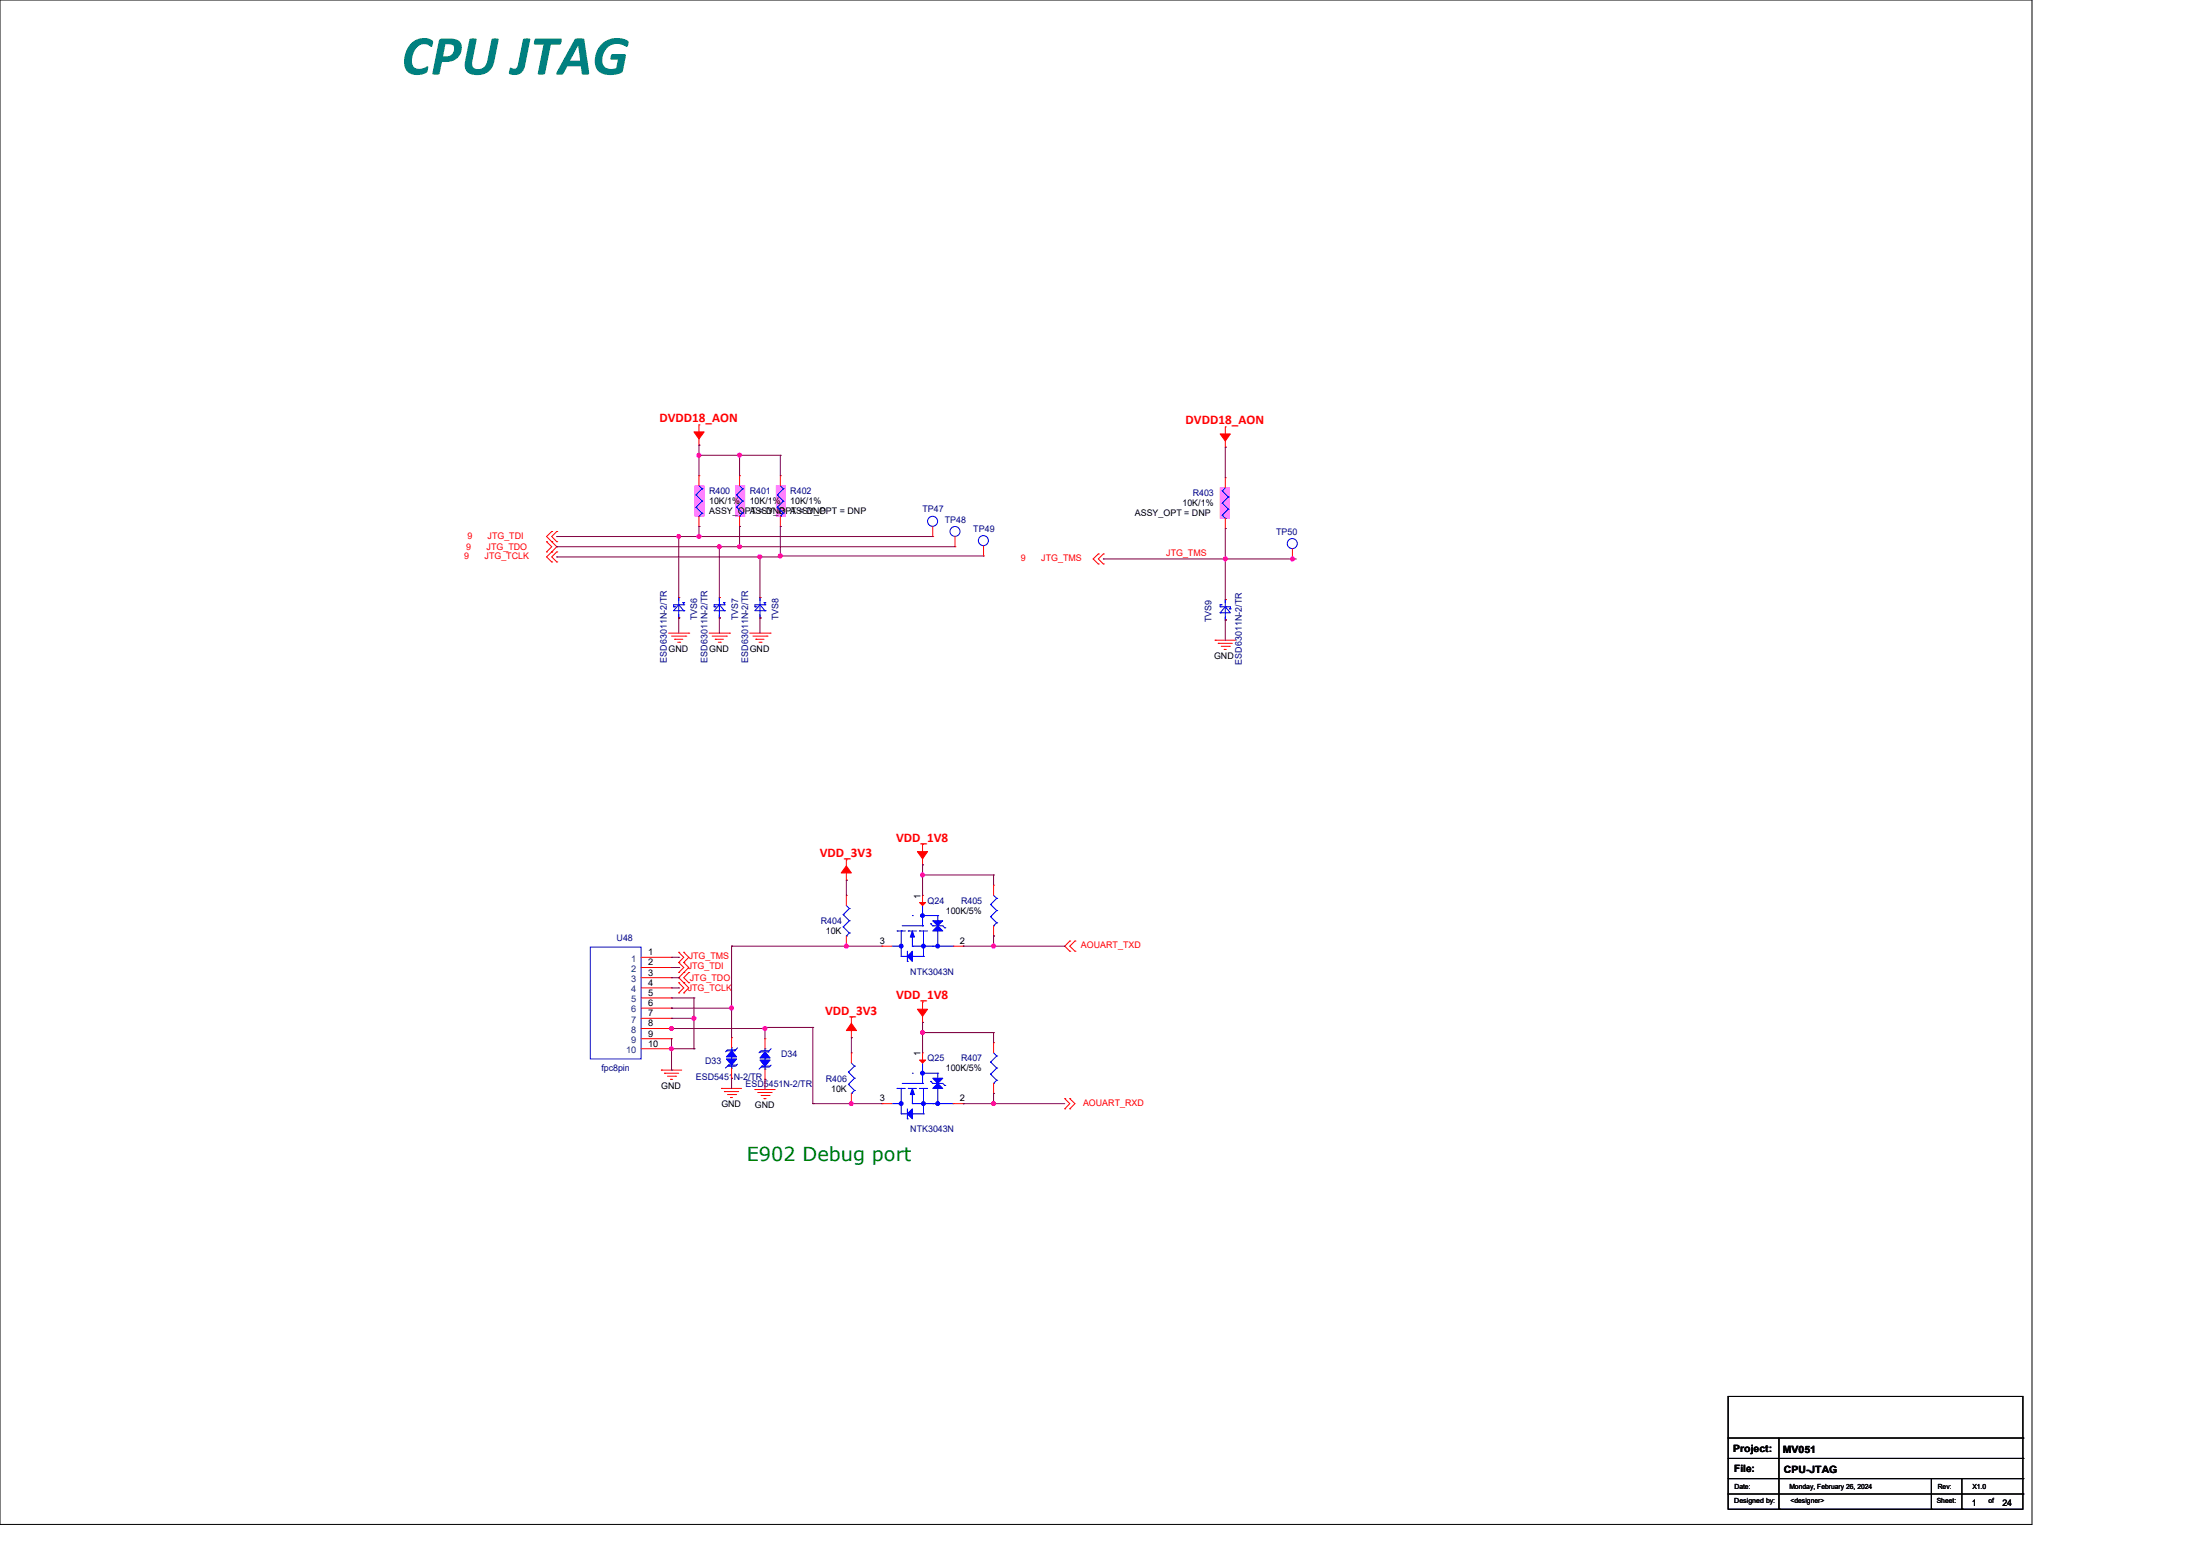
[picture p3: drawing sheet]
<svg xmlns="http://www.w3.org/2000/svg" width="297mm" height="210mm" viewBox="0 0 297 210" stroke-linecap="round" stroke-linejoin="round" font-family="sans-serif">
<g fill="none" stroke="#000" stroke-width=".14">
<path d="M0 0h274.3v205.7h-274.3zM233.3 188.5h39.8v15.2h-39.8zM233.3 194.1h39.8M233.3 196.8h39.8M233.3 199.6h39.8M240.2 194.1v9.6M260.7 199.6v4.1M264.9 199.6v4.1M273.1 194.1h.1M273.1 196.8h.1M273.1 199.6h.1M233.3 201.6h39.8"/>
<path d="M240.2 203.7h.1M260.7 203.7h.1M264.9 203.7h.1M273.1 201.6h.1"/>
</g>
<g fill="#ff80ff" stroke="#ff80ff" stroke-width=".14">
<path d="M99.3 65.6h1.2v4.1h-1.2z" fill-rule="evenodd"/>
<path d="M93.8 65.6h1.3v4.1h-1.3z" fill-rule="evenodd"/>
<path d="M104.8 65.6h1.2v4.1h-1.2z" fill-rule="evenodd"/>
<path d="M164.7 65.8h1.3v4.2h-1.3z" fill-rule="evenodd"/>
</g>
<g fill="none" stroke="#f00" stroke-width=".14">
<path d="M94.4 57.3h.1M94.4 57.3v1.5M94.4 59.1v1M165.4 57.6h.1M165.4 57.6v1.5M165.4 59.4v.9M73.8 74.5h.1M73.8 73.1h.1M73.8 73.1l.7 .7-.7 .7M74.5 71.7h.1M74.5 73.1h.1M74.5 74.5h.1"/>
<path d="M74.5 75.8h.1M74.5 71.7l-.7 .7 .7 .7M74.5 73.1l.7 .7-.7 .7M74.5 74.5l-.7 .7 .7 .6M75.2 71.7h.1M75.2 73.1h.1M75.2 74.5h.1M75.2 75.8h.1M75.2 71.7l-.7 .7 .7 .7M75.2 74.5l-.7 .7 .7 .6M94.4 60.1h.1M94.4 64.2h.1"/>
<path d="M94.4 71.1h.1M94.4 64.2v1.4M94.4 69.7v1.4M99.8 64.2h.1M99.8 71.1h.1M99.8 64.2v1.4M99.8 69.7v1.4M105.3 64.2h.1M105.3 71.1h.1M105.3 64.2v1.4M105.3 69.7v1.4M125.9 72.4h.1"/>
<path d="M125.9 71.1v1.3M128.9 73.8h.1M128.9 72.4v1.4M132.8 75h.1M132.8 73.7v1.3M148.3 74.8h.1M148.3 76.1h.1M148.3 74.8l-.7 .6 .7 .7M148.9 74.8h.1M148.9 76.1h.1M148.9 74.8l-.6 .6 .6 .7M165.4 60.3h.1"/>
<path d="M165.4 64.5h.1M165.4 71.3h.1M165.4 64.5v1.3M165.4 70v1.3M174.5 75.4h.1M174.5 74.1v1.3M90.3 85.4h2.7M90.7 85.9h1.9M91.1 86.3h.1M91.1 86.3h1.1M91.5 86.7h.3M91.6 83.4h.1"/>
<path d="M91.6 80.6h.1M91.8 86.7h.1M92.6 85.9h.1M93 85.4h.1M95.7 85.4h2.8M96.1 85.9h2M96.6 86.3h.1M96.6 86.3h1.1M97 86.7h.2M97.1 83.4h.1M97.1 80.6h.1M97.2 86.7h.1"/>
<path d="M98.1 85.9h.1M98.5 85.4h.1M101.2 85.4h2.8M101.6 85.9h1.9M102 86.3h.1M102 86.3h1.1M102.5 86.7h.2M102.6 83.4h.1M102.6 80.6h.1M102.7 86.7h.1M103.5 85.9h.1M104 85.4h.1"/>
<path d="M164 86.4h.1M164 86.4h2.8M164.5 86.8h.1M164.5 86.8h1.9M164.9 87.2h1.1M165.3 87.7h.1M165.3 87.7h.2M165.4 83.7h.1M165.4 80.9h.1M166 87.2h.1M114.3 118.8h.1M114.3 116h.1"/>
<path d="M114.3 116v1.5M114.3 117.8v1M124.5 116.7h.1M124.5 114h.1M124.5 114v1.5M124.5 115.8v.9M134.1 119.5h.1M134.1 119.5v1.3M86.6 129.2h4.1M86.6 130.6h4.1M86.6 132h4.1M86.6 133.3h4.1"/>
<path d="M86.6 134.7h4.1M86.6 136.1h4.1M86.6 137.4h4.1M86.6 138.8h4.1M90.7 129.2h.1M90.7 130.6h.1M90.7 132h.1M90.7 133.3h.1M90.7 134.7h.1M90.7 136.1h.1M90.7 137.4h.1M90.7 138.8h.1"/>
<path d="M91.6 129.9h.1M91.6 131.3h.1M91.6 132.6h.1M91.6 134h.1M91.6 128.5h.1M91.6 129.9l.7 .7-.7 .7M91.6 132.6l.7 .7-.7 .7M91.6 128.5l.7 .7-.7 .7M92.3 129.9h.1M92.3 131.3h.1M92.3 132.6h.1M92.3 134h.1"/>
<path d="M92.3 128.5h.1M92.3 129.9l.7 .7-.7 .7M92.3 131.3l-.7 .7 .7 .6M92.3 132.6l.7 .7-.7 .7M92.3 128.5l.7 .7-.7 .7M93 132.6h.1M93 131.3h.1M93 131.3l-.7 .7 .7 .6M114.3 120.8h.1M114.3 127.7h.1M114.3 120.8v1.4M114.3 126.3v1.4"/>
<path d="M114.9 137.3h.1M114.9 137.3v1.5M114.9 139.1v.9M119.1 127.7h.1M119.1 127.7h1.3M124.5 138h.1M124.5 135.2h.1M124.5 120.8h.1M124.5 120.8v1.4M124.5 135.2v1.6M124.5 137v1M128.7 127.7h1.3"/>
<path d="M130 127.7h.1M134.1 126.3h.1M134.1 124.9v1.4M144.4 128.4h.1M144.4 127h.1M144.4 127l-.7 .7 .7 .7M145.1 127h.1M145.1 128.4h.1M145.1 127l-.7 .7 .7 .7M86.6 140.2h4.1M86.6 141.5h4.1M89.3 144.4h.1"/>
<path d="M89.3 144.4h2.7M89.7 144.8h.1M89.7 144.8h1.9M90.1 145.2h1.1M90.5 145.7h.1M90.5 145.7h.3M90.7 140.2h.1M90.7 141.5h.1M91.2 145.2h.1M97.4 146.9h.1M97.4 146.9h2.7M97.8 147.3h.1"/>
<path d="M97.8 147.3h1.9M98.2 147.7h1.1M98.6 148.1h.1M98.6 148.1h.3M98.8 145.5h.1M98.8 140h.1M98.8 140v1.4M98.8 144.1v1.4M99.3 147.7h.1M101.9 147h.1M101.9 147h2.7M102.3 147.4h.1"/>
<path d="M102.3 147.4h1.9M102.7 147.8h1.1M103.1 148.3h.1M103.1 148.3h.3M103.3 145.7h.1M103.3 140.2h.1M103.3 140.2v1.3M103.3 144.3v1.4M103.8 147.8h.1M114.9 140h.1M114.9 142.1h.1M114.9 148.9h.1"/>
<path d="M114.9 142.1v1.4M114.9 147.6v1.3M119.1 148.9h.1M119.1 148.9h1.3M124.5 142.1h.1M124.5 142.1v1.4M128.7 148.9h1.3M130 148.9h.1M134.1 140.7h.1M134.1 147.6h.1M134.1 140.7v1.4M134.1 146.2v1.4"/>
<path d="M143.7 149.6h.1M143.7 148.3h.1M143.7 148.3l.7 .6-.7 .7M144.4 149.6h.1M144.4 148.3h.1M144.4 148.3l.7 .6-.7 .7"/>
</g>
<g fill="#f00" stroke="#f00" stroke-width=".14">
<path d="M124.1 121.8h.8l-.4 .4z"/>
<path d="M124.1 143.1h.8l-.4 .4z"/>
<path d="M93.7 58.3h1.4l-.7 .9z" fill-rule="evenodd"/>
<path d="M164.7 58.6h1.4l-.7 .9z" fill-rule="evenodd"/>
<path d="M123.8 114.9h1.4l-.7 1z" fill-rule="evenodd"/>
<path d="M123.8 136.2h1.4l-.7 1z" fill-rule="evenodd"/>
<path d="M114.9 138.1l.7 1h-1.3z" fill-rule="evenodd"/>
<path d="M114.3 116.9l.6 .9h-1.3z" fill-rule="evenodd"/>
</g>
<g fill="none" stroke="#00f" stroke-width=".14">
<path d="M94 66.8h.1M94 68.5h.1M94 66.8l.8 .8M94 68.5l.8 .8M94.4 69.7h.1M94.4 65.6l.4 .4M94.8 66h.1M94.8 67.6h.1M94.8 69.3h.1M94.8 66l-.8 .8M94.8 67.6l-.8 .9M94.8 69.3l-.4 .4"/>
<path d="M99.4 66.8h.1M99.4 68.5h.1M99.4 66.8l.9 .8M99.4 68.5l.9 .8M99.8 69.7h.1M99.8 65.6l.5 .4M100.3 66h.1M100.3 67.6h.1M100.3 69.3h.1M100.3 66l-.9 .8M100.3 67.6l-.9 .9M100.3 69.3l-.5 .4"/>
<path d="M104.9 66.8h.1M104.9 68.5h.1M104.9 66.8l.8 .8M104.9 68.5l.8 .8M105.3 69.7h.1M105.3 65.6l.4 .4M105.7 66h.1M105.7 67.6h.1M105.7 69.3h.1M105.7 66l-.8 .8M105.7 67.6l-.8 .9M105.7 69.3l-.4 .4"/>
<path d="M165 66.3h.1M165 67.9h.1M165 69.5h.1M165 66.3l.8 .8M165 67.9l.8 .8M165 69.5l.4 .5M165.4 70h.1M165.4 65.8l-.4 .5M165.8 67.1h.1M165.8 68.7h.1M165.8 67.1l-.8 .8M165.8 68.7l-.8 .8"/>
<path d="M90.9 81.9h.1M90.9 81.9h.2M91.1 81.9h.1M91.6 83.4h.1M91.6 80.6h.1M91.6 81.6h.1M91.6 81.6l-.7 .8h1.4M91.6 80.6v2.8M91.6 81.6l.7 .8M92.2 81.3h.1M92.3 82.4h.1M92.3 81.6h.1"/>
<path d="M92.3 81.3h.1M92.3 81.6h-1.4v.3M92.3 81.3v.3M96.4 81.9h.1M96.4 81.9h.2M96.6 81.9h.1M97.1 83.4h.1M97.1 80.6h.1M97.1 81.6h.1M97.1 80.6v2.8M97.1 81.6l-.7 .8h1.4M97.1 81.6l.7 .8"/>
<path d="M97.7 81.3h.1M97.8 82.4h.1M97.8 81.6h.1M97.8 81.3h.1M97.8 81.6h-1.4v.3M97.8 81.3v.3M101.9 81.9h.1M102 81.9h.1M102.6 83.4h.1M102.6 80.6h.1M102.6 81.6h.1M102.6 81.6l-.7 .8h1.4"/>
<path d="M102.6 80.6v2.8M102.6 81.6l.7 .8M103.1 81.3h.1M103.1 81.3h.2M103.3 82.4h.1M103.3 81.6h.1M103.3 81.3h.1M103.3 81.6h-1.4v.3M103.3 81.3v.3M164.7 82.7h.1M164.7 81.9h.1M164.7 81.6h.1"/>
<path d="M164.7 81.6h.2M164.7 81.9h1.4v.3M164.7 81.6v.3M164.9 81.6h.1M165.4 83.7h.1M165.4 80.9h.1M165.4 81.9h.1M165.4 80.9v2.8M165.4 81.9l.7 .8h-1.4M165.4 81.9l-.7 .8M166 82.2h.1M166.1 82.2h.1"/>
<path d="M79.7 127.8h6.9v15.1h-6.9zM113.8 123.4h.1M113.8 125.1h.1M113.8 123.4l.9 .9M113.8 125.1l.9 .8M114.3 126.3h.1M114.3 122.2l.4 .4M114.7 122.6h.1M114.7 124.3h.1M114.7 125.9h.1M114.7 122.6l-.9 .8M114.7 124.3l-.9 .8"/>
<path d="M114.7 125.9l-.4 .4M120.4 127.7h1.3M121.1 125.6h.1M121.1 125.6h1.1M121.7 129.1h.1M121.7 125.6h.1M121.7 127.7h.1M121.7 129.1h.8M121.7 125.6v3.5M121.8 124.9h2.7M122.5 129.8h.1M122.5 128.4v1.4"/>
<path d="M122.6 125.6h.1M122.6 125.6h1.1M123.2 123.6h.1M123.2 129.1h.1M123.2 127.7h.1M123.2 129.1h1.5M123.2 127.7h5.5M123.2 126.3v1.4M124.1 125.6h.1M124.1 125.6h1.1M124.5 124.9h.1M124.5 123.6h.1"/>
<path d="M124.5 123.6h2.1M124.5 122.2v2.7M124.7 129.1h.1M124.7 125.6v3.5M125.6 124.7h.1M125.6 124.7l.3 .2M125.9 127.7h.1M125.9 124.9h.1M125.9 124.9h1.4l.3 .3M126.6 127.7h.1M126.6 123.6h.1M126.6 123.6v4.1"/>
<path d="M127.6 125.2h.1M128.7 127.7h.1M133.7 122.1h.1M133.7 123.7h.1M133.7 122.1l.9 .8M133.7 123.7l.9 .8M134.1 124.9h.1M134.1 120.8l.5 .4M134.6 121.2h.1M134.6 122.9h.1M134.6 124.5h.1M134.6 121.2l-.9 .9"/>
<path d="M134.6 122.9l-.9 .8M134.6 124.5l-.5 .4M98.1 141.8h.1M98.1 141.8h1.1M98.3 143.7h.1M98.3 143.7h1.1M98.3 143.7l-.1 .2M98.8 144.1h.1M98.8 141.4h.1M98.8 142.6h.1M98.8 141.4v.3M98.8 142.6v.3"/>
<path d="M98.8 143.9v.2M99.2 141.8h.1M99.3 141.7l-.1 .1M99.6 143.6l-.3 .3h-1.1l-.3 .2M99.6 141.4l-.3 .3h-1.1l-.3 .3M102.6 142h.1M102.6 142h1.1M102.9 143.9h.1M102.9 143.9h1.1M102.9 143.9l-.2 .1M103.3 144.3h.1M103.3 141.5h.1"/>
<path d="M103.3 142.8h.1M103.3 141.5v.3M103.3 142.8v.3M103.3 144v.3M103.7 142h.1M103.8 141.8l-.1 .2M104.1 143.7l-.3 .3h-1.1l-.2 .3M104.1 141.5l-.3 .3h-1.1l-.2 .3M114.5 144.7h.1M114.5 146.3h.1M114.5 144.7l.9 .8M114.5 146.3l.9 .9"/>
<path d="M114.9 147.6h.1M114.9 143.5l.5 .4M115.4 143.9h.1M115.4 145.5h.1M115.4 147.2h.1M115.4 143.9l-.9 .8M115.4 145.5l-.9 .8M115.4 147.2l-.5 .4M120.4 148.9h1.3M121.1 146.9h.1M121.1 146.9h1.1M121.7 150.3h.1"/>
<path d="M121.7 146.9h.1M121.7 148.9h.1M121.7 146.9v3.4M121.7 150.3h.8M121.8 146.2h2.7M122.5 151h.1M122.5 149.6v1.4M122.6 146.9h.1M122.6 146.9h1.1M123.2 144.8h.1M123.2 150.3h.1M123.2 148.9h.1"/>
<path d="M123.2 147.6v1.3M123.2 150.3h1.5M123.2 148.9h5.5M124.1 146.9h.1M124.1 146.9h1.1M124.5 146.2h.1M124.5 144.8h.1M124.5 143.5v2.7M124.5 144.8h2.1M124.7 150.3h.1M124.7 146.9v3.4M125.6 145.9h.1"/>
<path d="M125.6 145.9l.3 .3M125.9 148.9h.1M125.9 146.2h.1M125.9 146.2h1.4l.3 .3M126.6 148.9h.1M126.6 144.8h.1M126.6 144.8v4.1M127.6 146.5h.1M128.7 148.9h.1M133.7 143.3h.1M133.7 145h.1M133.7 143.3l.9 .8"/>
<path d="M133.7 145l.9 .8M134.1 146.2h.1M134.1 142.1l.5 .4M134.6 142.5h.1M134.6 144.1h.1M134.6 145.8h.1M134.6 142.5l-.9 .8M134.6 144.1l-.9 .9M134.6 145.8l-.5 .4"/>
<circle cx="125.9" cy="70.4" r=".68"/>
<circle cx="128.9" cy="71.7" r=".67"/>
<circle cx="132.8" cy="73" r=".68"/>
<circle cx="174.5" cy="73.4" r=".68"/>
</g>
<g fill="#00f" stroke="#00f" stroke-width=".14">
<path d="M123.2 128.4v1.4l-.7-.7z"/>
<path d="M123.2 125.6l.2 .9h-.5z"/>
<path d="M126.6 124.9l.7 .7h-1.4z"/>
<path d="M125.9 124.3h1.4l-.7 .6z"/>
<path d="M98.8 141.8l.6 .8h-1.3z"/>
<path d="M98.1 142.9h1.3l-.6 .8z"/>
<path d="M103.3 142l.7 .8h-1.4z"/>
<path d="M102.6 143.1h1.4l-.7 .8z"/>
<path d="M123.2 149.6v1.4l-.7-.7z"/>
<path d="M123.2 146.9l.2 .8h-.5z"/>
<path d="M125.9 146.9l.7-.7 .7 .7z"/>
<path d="M125.9 145.5h1.4l-.7 .7z"/>
<circle cx="121.7" cy="127.7" r=".26"/>
<circle cx="124.7" cy="127.7" r=".26"/>
<circle cx="124.5" cy="123.6" r=".26"/>
<circle cx="126.6" cy="127.7" r=".26"/>
<circle cx="121.7" cy="148.9" r=".26"/>
<circle cx="124.7" cy="148.9" r=".26"/>
<circle cx="124.5" cy="144.8" r=".26"/>
<circle cx="126.6" cy="148.9" r=".26"/>
</g>
<g fill="none" stroke="#800040" stroke-width=".14">
<path d="M75.2 72.4h.1M75.2 73.8h.1M75.2 75.2h.1M75.2 72.4h50.7M75.2 73.8h53.7M91.6 72.4h.1M91.6 72.4v8.2M94.4 72.4h.1M94.4 60.1h.1M94.4 61.4h.1M94.4 71.1h.1M94.4 60.1v4.1"/>
<path d="M94.4 71.1v1.3M94.4 61.4h10.9M97.1 73.8h.1M97.1 73.8v6.8M99.8 73.8h.1M99.8 61.4h.1M99.8 71.1h.1M99.8 61.4v2.8M99.8 71.1v2.7M102.6 75.2h.1M102.6 75.2v5.4M105.3 75h.1"/>
<path d="M105.3 61.4h.1M105.3 71.1h.1M105.3 71.1v4.1h-30.1M105.3 75h27.5M105.3 61.4v2.8M148.9 75.4h.1M148.9 75.4h26.1M165.4 75.4h.1M165.4 60.3h.1M165.4 71.3h.1M165.4 60.3v4.2M165.4 71.3v9.6"/>
<path d="M174.5 75.4h.1M91.6 83.4h.1M91.6 83.4v2M97.1 83.4h.1M97.1 83.4v2M102.6 83.4h.1M102.6 83.4v2M165.4 83.7h.1M165.4 83.7v2.7M114.3 118.8h.1M114.3 118.8v2M124.5 116.7h.1"/>
<path d="M124.5 118.1h.1M124.5 116.7v4.1M124.5 118.1h9.6M134.1 118.1h.1M134.1 118.1v1.4M90.5 138.8h12.8M90.7 138.8h.1M90.7 136.1h.1M90.7 137.4h.1M90.7 136.1h8.1M90.7 137.4h3M90.7 134.7h3"/>
<path d="M90.7 130.6h.9M90.7 132h.9M90.7 133.3h.9M90.7 129.2h.9M91.6 130.6h.1M91.6 132h.1M91.6 133.3h.1M91.6 129.2h.1M93.7 134.7h.1M93.7 137.4h.1M93.7 134.7v6.8M98.8 127.7h.1"/>
<path d="M98.8 136.1h.1M98.8 127.7v12.3M98.8 127.7h20.3M103.3 138.8h.1M103.3 138.7h.1M103.3 138.7v1.5M103.3 138.7h6.4M109.7 138.7h.1M109.7 138.7v10.2M114.3 127.7h.1M124.5 138h.1M124.5 139.4h.1"/>
<path d="M124.5 138v4.1M124.5 139.4h9.6M130 127.7h.1M130 127.7h13.7M134.1 126.3h.1M134.1 127.7h.1M134.1 139.4h.1M134.1 126.3v1.4M134.1 139.4v1.3M90.7 141.5h.1M90.7 144.4h.1M90.7 140.2v4.2"/>
<path d="M90.7 141.5h3M93.7 141.5h.1M98.8 145.5h.1M98.8 145.5v1.4M103.3 145.7h.1M103.3 145.7v1.3M109.7 148.9h.1M109.7 148.9h9.4M114.9 148.9h.1M114.9 140h.1M114.9 140v2.1M130 148.9h.1"/>
<path d="M130 148.9h13.7M134.1 147.6h.1M134.1 148.9h.1M134.1 147.6v1.3"/>
</g>
<g fill="#f0f" stroke="#f0f" stroke-width=".14">
<circle cx="94.4" cy="72.4" r=".26"/>
<circle cx="91.6" cy="72.4" r=".26"/>
<circle cx="97.1" cy="73.8" r=".26"/>
<circle cx="99.8" cy="73.8" r=".26"/>
<circle cx="105.3" cy="75" r=".26"/>
<circle cx="102.6" cy="75.2" r=".26"/>
<circle cx="94.4" cy="61.4" r=".26"/>
<circle cx="99.8" cy="61.4" r=".26"/>
<circle cx="98.8" cy="136" r=".26"/>
<circle cx="114.2" cy="127.7" r=".26"/>
<circle cx="124.5" cy="118.1" r=".26"/>
<circle cx="134.1" cy="127.7" r=".26"/>
<circle cx="124.5" cy="139.4" r=".26"/>
<circle cx="134.1" cy="148.9" r=".26"/>
<circle cx="114.9" cy="148.9" r=".26"/>
<circle cx="174.5" cy="75.4" r=".26"/>
<circle cx="165.4" cy="75.4" r=".26"/>
<circle cx="90.6" cy="138.8" r=".26"/>
<circle cx="103.3" cy="138.8" r=".26"/>
<circle cx="90.6" cy="141.5" r=".26"/>
<circle cx="93.7" cy="137.4" r=".26"/>
</g>
<text font-size="7.7" fill="#008080" x="54.2" y="10.1">CPU JTAG</text>
<text font-size="2.6" fill="#008000" x="100.8" y="156.6">E902 Debug port</text>
<g font-size="1.8" fill="#f00">
<text x="89" y="57">DVDD18_AON</text>
<text x="160.1" y="57.2">DVDD18_AON</text>
<text x="121" y="113.6">VDD_1V8</text>
<text x="110.7" y="115.7">VDD_3V3</text>
<text x="111.4" y="136.9">VDD_3V3</text>
<text x="121" y="134.9">VDD_1V8</text>
</g>
<g font-size="1.4">
<text x="234" y="195.9">Project:</text>
<text x="240.7" y="196">MV051</text>
<text x="234.1" y="198.6">File:</text>
<text x="240.8" y="198.8">CPU-JTAG</text>
</g>
<g font-size="1.2" fill="#000080">
<text x="95.7" y="66.7">R400</text>
<text x="101.2" y="66.7">R401</text>
<text x="106.7" y="66.7">R402</text>
<text x="124.5" y="69.2">TP47</text>
<text x="127.5" y="70.5">TP48</text>
<text x="131.4" y="71.8">TP49</text>
<text x="161" y="66.9">R403</text>
<text x="172.3" y="72.2">TP50</text>
<text x="94.1" y="83.7" transform="rotate(-90 94.1 83.7)">TVS6</text>
<text x="99.6" y="83.7" transform="rotate(-90 99.6 83.7)">TVS7</text>
<text x="105.1" y="83.7" transform="rotate(-90 105.1 83.7)">TVS8</text>
<text x="163.5" y="84" transform="rotate(-90 163.5 84)">TVS9</text>
<text x="90" y="89.4" transform="rotate(-90 90 89.4)">ESD63011N-2/TR</text>
<text x="95.5" y="89.4" transform="rotate(-90 95.5 89.4)">ESD63011N-2/TR</text>
<text x="101" y="89.4" transform="rotate(-90 101 89.4)">ESD63011N-2/TR</text>
<text x="167.7" y="89.7" transform="rotate(-90 167.7 89.7)">ESD63011N-2/TR</text>
<text x="110.8" y="124.7">R404</text>
<text x="125.2" y="122">Q24</text>
<text x="129.7" y="122">R405</text>
<text x="83.2" y="127">U48</text>
<text x="122.9" y="131.6">NTK3043N</text>
<text x="95.2" y="143.6">D33</text>
<text x="105.5" y="142.7">D34</text>
<text x="125.2" y="143.2">Q25</text>
<text x="129.7" y="143.2">R407</text>
<text x="81.2" y="144.6">fpc8pin</text>
<text x="94" y="145.8">ESD5451N-2/TR</text>
<text x="100.7" y="146.6">ESD5451N-2/TR</text>
<text x="111.5" y="146">R406</text>
<text x="122.9" y="152.8">NTK3043N</text>
</g>
<g font-size="1.2">
<text x="95.7" y="68.1">10K/1%</text>
<text x="95.7" y="69.4">ASSY_OPT = DNP</text>
<text x="101.2" y="68.1">10K/1%</text>
<text x="101.2" y="69.4">ASSY_OPT = DNP</text>
<text x="106.7" y="68.1">10K/1%</text>
<text x="106.7" y="69.4">ASSY_OPT = DNP</text>
<text x="153.2" y="69.7">ASSY_OPT = DNP</text>
<text x="159.6" y="68.3">10K/1%</text>
<text x="90.2" y="87.9">GND</text>
<text x="95.7" y="87.9">GND</text>
<text x="101.2" y="87.9">GND</text>
<text x="163.9" y="88.9">GND</text>
<text x="124.2" y="121.3" transform="rotate(-90 124.2 121.3)">1</text>
<text x="127.7" y="123.3">100K/5%</text>
<text x="87.5" y="128.9">1</text>
<text x="87.5" y="130.3">2</text>
<text x="87.5" y="131.7">3</text>
<text x="111.5" y="126.1">10K</text>
<text x="118.8" y="127.4">3</text>
<text x="129.6" y="127.4">2</text>
<text x="87.5" y="133">4</text>
<text x="87.5" y="134.4">5</text>
<text x="87.5" y="135.8">6</text>
<text x="87.5" y="137.1">7</text>
<text x="87.5" y="138.5">8</text>
<text x="87.5" y="139.9">9</text>
<text x="87.5" y="141.2">10</text>
<text x="124.2" y="142.5" transform="rotate(-90 124.2 142.5)">1</text>
<text x="89.3" y="146.9">GND</text>
<text x="97.4" y="149.4">GND</text>
<text x="101.9" y="149.5">GND</text>
<text x="112.2" y="147.3">10K</text>
<text x="118.8" y="148.7">3</text>
<text x="127.7" y="144.6">100K/5%</text>
<text x="129.6" y="148.7">2</text>
<text x="266.2" y="203.3">1</text>
<text x="270.3" y="203.3">24</text>
</g>
<g font-size="1.2" fill="#f00">
<text x="62.7" y="75.5">9</text>
<text x="62.9" y="74.2">9</text>
<text x="63.1" y="72.7">9</text>
<text x="65.4" y="75.5">JTG_TCLK</text>
<text x="65.7" y="74.2">JTG_TDO</text>
<text x="65.8" y="72.7">JTG_TDI</text>
<text x="137.8" y="75.7">9</text>
<text x="140.6" y="75.7">JTG_TMS</text>
<text x="157.4" y="75.1">JTG_TMS</text>
<text x="92.9" y="130.7">JTG_TDI</text>
<text x="93" y="129.4">JTG_TMS</text>
<text x="145.9" y="128">AOUART_TXD</text>
<text x="92.9" y="133.8">JTG_TCLK</text>
<text x="93.1" y="132.4">JTG_TDO</text>
<text x="146.2" y="149.2">AOUART_RXD</text>
</g>
<g font-size="1.2" fill="#004080">
<text x="85.2" y="129.8">1</text>
<text x="85.2" y="131.1">2</text>
<text x="85.2" y="132.5">3</text>
<text x="85.2" y="133.9">4</text>
<text x="85.2" y="135.3">5</text>
<text x="85.2" y="136.6">6</text>
<text x="84.5" y="142.1">10</text>
<text x="85.2" y="138">7</text>
<text x="85.2" y="139.4">8</text>
<text x="85.2" y="140.8">9</text>
</g>
<g font-size="1">
<text x="234.1" y="202.9">Designed by:</text>
<text x="234.2" y="201">Date:</text>
<text x="241.6" y="201">Monday, February 26, 2024</text>
<text x="241.7" y="202.9">&lt;designer&gt;</text>
<text x="261.5" y="202.9">Sheet:</text>
<text x="261.6" y="201">Rev:</text>
<text x="266.3" y="201">X1.0</text>
<text x="268.4" y="202.9">of</text>
</g>
</svg>
